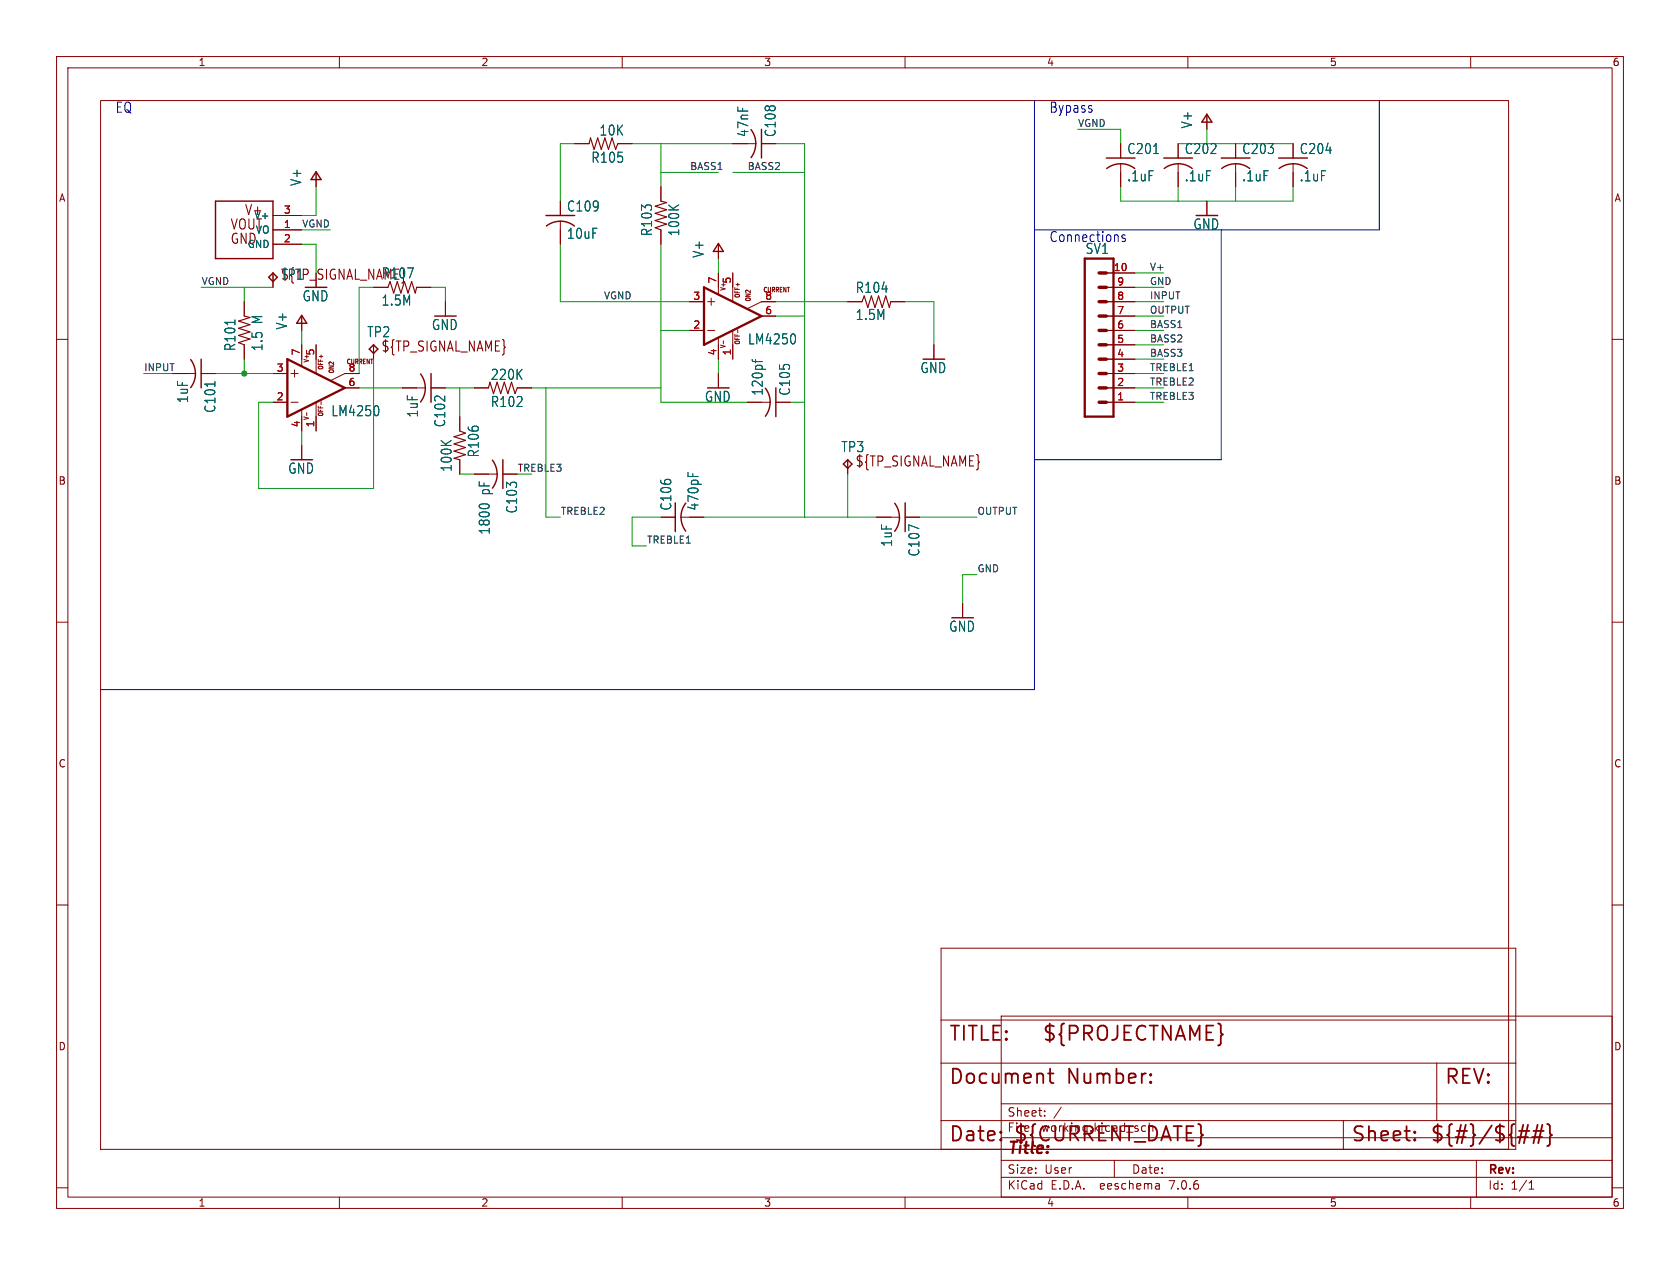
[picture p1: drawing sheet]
<svg xmlns="http://www.w3.org/2000/svg" width="297mm" height="224mm" viewBox="0 0 297 224" stroke-linecap="round" stroke-linejoin="round" font-family="sans-serif">
<g fill="none" stroke="#840000" stroke-width=".18">
<path d="M10 10h277v203.6h-277zM12 12h273v199.6h-273zM17.8 17.8h248.9v185.4h-248.9zM60 10v2M110 10v2M160 10v2M210 10v2M260 10v2M48.3 38.1h5M55.9 30.5v2.5M99.1 35.6v2.5M99.1 39.1v4.1"/>
<path d="M101.6 25.4h2.5M109.2 25.4h2.6M116.8 33v2.6M129.5 25.4h4.1M134.6 25.4h2.6M198.1 25.4v2.5M198.1 29v4M208.3 25.4v2.5M208.3 29v4M213.4 20.3v2.6M213.4 35.6v2.5M218.4 25.4v2.5"/>
<path d="M218.4 29v4M228.6 25.4v2.5M228.6 29v4M10 60h2M43.2 53.3v2.6M48.3 40.6h5M48.3 43.2h5M48.3 48.3v2.5M53.3 55.9v2.5M73.7 50.8h2.5M78.7 53.3v2.6M116.8 40.6v2.6"/>
<path d="M121.9 53.3h2.6M121.9 58.4h2.6M125.1 53.3h1.3M125.1 58.4h1.3M125.7 52.7v1.3M127 43.2v2.5M127 48.3v3.7M127 59.8v3.7M129.5 48.3v5M129.5 58.5v5M130.4 58.3v.5M134.6 55.9h2.6"/>
<path d="M137.2 53.3h-2.6l-2.4 1.3M149.9 53.3h2.5M157.5 53.3h2.5M195.6 53.3h5.1M195.6 58.4h5.1M195.6 55.9h5.1M195.6 50.8h5.1M195.6 48.3h5.1M285 60h2M30.5 66h4M35.6 66h2.5M43.2 61v2.5"/>
<path d="M48.3 71.1h2.5M48.3 66h2.5M51.4 71.1h1.3M51.4 66h1.3M52.1 65.4v1.3M53.3 61v3.7M53.3 72.5v3.7M53.3 78.7v2.6M54.2 73v.5M55.9 61v5M55.9 71.2v5M56.8 71v.5"/>
<path d="M61 68.6h2.5M63.5 66h-2.5l-2.5 1.3M66 61v2.5M71.1 68.6h4.1M76.2 68.6h2.5M81.3 73.7v2.5M83.8 68.6h2.6M91.4 68.6h2.6M127 66v2.6M127.9 60.3v.5M132.1 71.1h4M137.2 71.1h2.5"/>
<path d="M165.1 61v2.5M195.6 71.1h5.1M195.6 66h5.1M195.6 68.6h5.1M195.6 63.5h5.1M195.6 61h5.1M81.3 81.3v2.5M83.8 83.8h4.1M88.9 83.8h2.5M116.8 91.4h2.6M120.4 91.4h4.1M149.9 81.3v2.5"/>
<path d="M154.9 91.4h4.1M160 91.4h2.6M10 110h2M170.2 106.7v2.5M285 110h2M10 160h2M285 160h2M166.4 167.6h101.6v35.6h-101.6zM177 179.6h108v32h-108zM166.4 198.1h101.6M166.4 180.3h101.6M166.4 188h101.6"/>
<path d="M177 195.1h108M184.7 197.2v.1M184.7 196.4v.1M187.6 195.8l-1.3 1.9M237.5 198.1v5.1M254 188v10.1M10 210h2M60 211.6v2M110 211.6v2M160 211.6v2M177 208.1h108M177 205.1h108"/>
<path d="M177 201.1h108M197 205.1v3M204.9 209.3l.1 .9M205 210.2h-.2M205 209.6l-.2 .1M210 211.6v2M260 211.6v2M261 205.1v6.5M270.3 210.2h.9M270.3 209.2l.4-.5v1.5M285 210h2"/>
</g>
<g fill="none" stroke="#840000" stroke-width=".25">
<path d="M38.1 35.6h10.2v10.1h-10.2zM55.9 30.4l.9 1.4h-1.8zM96.5 38.1h5.1M96.6 40a4.1 4.1 0 0 1 4.9 0M132.8 22.9a4.1 4.1 0 0 1 0 5M134.6 22.9v5M195.6 27.9h5.1M195.7 29.8a4.1 4.1 0 0 1 4.9 0M205.7 27.9h5.1M205.8 29.8a4.1 4.1 0 0 1 5 0M213.4 20.2l.8 1.4h-1.7zM215.9 27.9h5.1"/>
<path d="M216 29.8a4.1 4.1 0 0 1 4.9 0M226.1 27.9h5M226.1 29.8a4.1 4.1 0 0 1 5 0M47.5 49l.8-.7 .7 .7-.7 .8zM53.3 55.8l.9 1.4h-1.7zM127 43.1l.9 1.4h-1.8zM33.7 63.6a4.1 4.1 0 0 1 0 4.9M35.6 63.5v5.1M65.3 61.7l.7-.7 .8 .7-.8 .8zM74.3 66.1a4.1 4.1 0 0 1 0 5M76.2 66v5.1M135.3 68.6a4.1 4.1 0 0 1 .9 2.5"/>
<path d="M136.1 71.1a4.1 4.1 0 0 1-.8 2.5M137.2 68.6v5.1M87 81.4a4.1 4.1 0 0 1 .9 2.4M87.9 83.8a4.1 4.1 0 0 1-.9 2.5M88.9 81.3v5.1M119.4 88.9v5.1M121.2 89a4.1 4.1 0 0 0 0 4.9M149.1 82l.8-.7 .7 .7-.7 .8zM158.2 89a4.1 4.1 0 0 1 0 4.9M160 88.9v5.1"/>
</g>
<path d="M203.9 27.1h.9M41.5 56.6v.8M140.5 59.2l.1 .5-.1 .9M38 67.5v.8M66.8 71.9l.2 .5-.2 .9M133 63.6l.1 .3h.1h1.6M133.6 63.6v.5M84.9 89.2l.5-.1 .9 .1M121.6 83.5v.7" fill="none" stroke="#006464" stroke-width=".18"/>
<path d="M124.5 50.8l10.1 5.1-10.1 5.1zM191.8 45.7h5v28h-5zM50.8 63.5l10.2 5.1-10.2 5.1z" fill="none" stroke="#840000" stroke-width=".41"/>
<path d="M104.1 25.4l.3-1 .6 2 .7-2 .6 2 .6-2 .7 2 .6-2 .6 2 .4-1M116.8 35.6l1.1 .2-2.1 .6 2.1 .7-2.1 .6 2.1 .7-2.1 .6 2.1 .6-2.1 .7 1 .3M43.2 55.9l1 .2-2 .7 2 .6-2 .6 2 .7-2 .6 2 .6-2 .7 1 .4M69 49.8l.6 2 .6-2 .7 2 .6-2 .6 2 .7-2 .6 2 .3-1M152.4 53.3l.4-1 .6 2.1 .7-2.1 .6 2.1 .6-2.1 .7 2.1 .6-2.1 .6 2.1 .3-1.1M81.3 76.2l1 .4-2 .6 2 .7-2 .6 2 .6-2 .7 2 .6-2 .6 1 .3M86.4 68.6l.2-1 .6 2 .7-2 .6 2 .7-2 .6 2 .6-2 .7 2 .3-1" fill="none" stroke="#840000" stroke-width=".2"/>
<g fill="none" stroke="#840000" stroke-width=".32">
<path d="M185.3 189.8h.9M185.6 188.9v2.2l.2 .3 .4 .1M203.4 191.2l.1 .2-.1 .1M203.4 191.2l-.1 .2 .1 .1M203.4 189.9v.2M203.4 191.2v.3M203.4 189.9l.1 .1-.1 .1M203.4 189.9l-.1 .1 .1 .1M268.6 199.9h1.8M270.1 198.9l-.7 3.2M271.1 199.9h1.8M271.8 198.9l-.7 3.2"/>
<path d="M272.7 198.9l-.8 3.2M273.5 198.7l.4 .2 .1 .2v1.2l.4 .4-.4 .3v1.2l-.1 .3-.4 .1M176.9 201.4l.2 .1-.2 .1M176.9 200.1l.2 .1-.2 .1M250.1 201.4l.1 .1-.1 .1M250.1 201.4l-.1 .1 .1 .1M250.1 200.1v.2M250.1 201.4v.2M250.1 200.1l.1 .1-.1 .1M250.1 200.1l-.1 .1 .1 .1M268.3 201h1.8M270.9 201h1.8"/>
</g>
<path d="M194.3 58.4h1.3M194.3 55.9h1.3M194.3 53.3h1.3M194.3 50.8h1.3M194.3 48.3h1.3M194.3 71.1h1.3M194.3 68.6h1.3M194.3 66h1.3M194.3 63.5h1.3M194.3 61h1.3" fill="none" stroke="#840000" stroke-width=".61"/>
<path d="M182.9 17.8v104.1h-165.1M243.8 17.8v22.8h-60.9M198.9 41.6l-.4-.1a.31 .31 0 0 0-.2 .3 .31 .31 0 0 0 .2 .3h.3a.31 .31 0 0 1 .2 .3 .31 .31 0 0 1-.2 .3l-.5-.1M215.9 40.6v40.7h-33" fill="none" stroke="#0000c2" stroke-width=".18"/>
<g fill="none" stroke="#009600" stroke-width=".18">
<path d="M55.9 33v5.1h-2.6M101.6 25.4h-2.5v10.2M111.8 25.4h17.7M116.8 25.4v7.6M116.8 30.5h10.2M129.5 30.5h12.7M137.2 25.4h5v66M190.5 22.9h7.6v2.5M198.1 33v2.6h30.5v-2.6M208.3 25.4h20.3M208.3 33v2.6M213.4 22.9v2.5"/>
<path d="M218.4 33v2.6M35.6 50.8h12.7M43.2 50.8v2.5M53.3 43.2h2.6v5.1M53.3 40.6h5.1M53.3 58.4v2.6M63.5 50.8v15.2M76.2 50.8h2.5v2.5M99.1 43.2v10.1h22.8M116.8 43.2v27.9h15.3M116.8 58.4h5.1M127 45.7v2.6"/>
<path d="M137.2 55.9h5M137.2 53.3h12.7M160 53.3h5.1v7.7M200.7 55.9h5M200.7 50.8h5M200.7 53.3h5M200.7 58.4h5M200.7 48.3h5M25.4 66h5.1M38.1 66h10.2M43.2 63.5v2.5M53.3 76.2v2.5"/>
<path d="M63.5 68.6h7.6M66 63.5v22.9h-20.3v-15.3h2.6M78.7 68.6h5.1M81.3 68.6v5.1M94 68.6h22.8M96.5 68.6v22.8h2.6M127 63.5v2.5M139.7 71.1h2.5M200.7 66h5M200.7 61h5M200.7 71.1h5M200.7 68.6h5"/>
<path d="M200.7 63.5h5M81.3 83.8h2.5M116.8 91.4h-5v5.1h2.5M124.5 91.4h30.4M149.9 83.8v7.6M162.6 91.4h10.1M172.7 101.6h-2.5v5.1"/>
</g>
<circle cx="43.2" cy="66" r=".46" fill="#009600" stroke="#009600" stroke-width=".18"/>
<g font-size="3.5" fill="#840000">
<text x="167.6" y="184.4">TITLE:</text>
<text x="184.1" y="184.4">${PROJECTNAME}</text>
<text x="167.6" y="192.1">Document</text>
<text x="188.6" y="192.1">Number:</text>
<text x="255.3" y="192.1">REV:</text>
<text x="167.6" y="202.2">Date:</text>
<text x="179.1" y="202.2">${CURRENT_DATE}</text>
<text x="238.8" y="202.2">Sheet:</text>
<text x="252.7" y="202.2">${#}/${##}</text>
</g>
<text font-size="2.8" fill="#840000" x="178" y="204.5">Title:</text>
<g font-size="2.5" fill="#0000c2">
<text x="20.3" y="20.1">EQ</text>
<text x="185.4" y="20.1">Bypass</text>
<text x="185.4" y="42.9">Connections</text>
</g>
<g font-size="2.5" fill="#006464">
<text x="211" y="22.8" transform="rotate(-90 211 22.8)">V+</text>
<text x="104.5" y="29">R105</text>
<text x="105.9" y="24.2">10K</text>
<text x="132.5" y="24.3" transform="rotate(-90 132.5 24.3)">47nF</text>
<text x="137.3" y="24.3" transform="rotate(-90 137.3 24.3)">C108</text>
<text x="199.2" y="27.4">C201</text>
<text x="209.4" y="27.4">C202</text>
<text x="219.5" y="27.4">C203</text>
<text x="229.7" y="27.4">C204</text>
<text x="53.5" y="33" transform="rotate(-90 53.5 33)">V+</text>
<text x="199.2" y="32.3">.1uF</text>
<text x="209.4" y="32.3">.1uF</text>
<text x="219.5" y="32.3">.1uF</text>
<text x="229.7" y="32.3">.1uF</text>
<text x="100.1" y="37.6">C109</text>
<text x="115.5" y="41.9" transform="rotate(-90 115.5 41.9)">R103</text>
<text x="120.3" y="41.9" transform="rotate(-90 120.3 41.9)">100K</text>
<text x="210.9" y="40.8">GND</text>
<text x="100.1" y="42.4">10uF</text>
<text x="124.6" y="45.7" transform="rotate(-90 124.6 45.7)">V+</text>
<text x="191.8" y="45.1">SV1</text>
<text x="49.6" y="49.7">TP1</text>
<text x="53.4" y="53.5">GND</text>
<text x="67.4" y="49.4">R107</text>
<text x="151.2" y="52">R104</text>
<text x="46.6" y="57.3" transform="rotate(-90 46.6 57.3)">M</text>
<text x="50.9" y="58.4" transform="rotate(-90 50.9 58.4)">V+</text>
<text x="64.8" y="59.8">TP2</text>
<text x="67.4" y="54.2">1.5M</text>
<text x="76.3" y="58.6">GND</text>
<text x="151.2" y="56.8">1.5M</text>
<text x="41.8" y="62.2" transform="rotate(-90 41.8 62.2)">R101</text>
<text x="46.6" y="62.2" transform="rotate(-90 46.6 62.2)">1.5</text>
<text x="132.1" y="61.1">LM4250</text>
<text x="33.5" y="71.4" transform="rotate(-90 33.5 71.4)">1uF</text>
<text x="86.7" y="67.4">220K</text>
<text x="124.5" y="71.3">GND</text>
<text x="135.1" y="70" transform="rotate(-90 135.1 70)">120pf</text>
<text x="139.9" y="70" transform="rotate(-90 139.9 70)">C105</text>
<text x="162.6" y="66.2">GND</text>
<text x="38.3" y="73.1" transform="rotate(-90 38.3 73.1)">C101</text>
<text x="58.5" y="73.8">LM4250</text>
<text x="74.1" y="73.9" transform="rotate(-90 74.1 73.9)">1uF</text>
<text x="78.9" y="75.6" transform="rotate(-90 78.9 75.6)">C102</text>
<text x="86.7" y="72.2">R102</text>
<text x="50.9" y="84">GND</text>
<text x="80.1" y="83.5" transform="rotate(-90 80.1 83.5)">100K</text>
<text x="84.9" y="81" transform="rotate(-90 84.9 81)">R106</text>
<text x="148.6" y="80.2">TP3</text>
<text x="86.8" y="87.6" transform="rotate(-90 86.8 87.6)">pF</text>
<text x="86.8" y="94.6" transform="rotate(-90 86.8 94.6)">1800</text>
<text x="91.6" y="90.9" transform="rotate(-90 91.6 90.9)">C103</text>
<text x="118.9" y="90.4" transform="rotate(-90 118.9 90.4)">C106</text>
<text x="123.7" y="90.4" transform="rotate(-90 123.7 90.4)">470pF</text>
<text x="157.9" y="96.8" transform="rotate(-90 157.9 96.8)">1uF</text>
<text x="162.7" y="98.5" transform="rotate(-90 162.7 98.5)">C107</text>
<text x="167.7" y="111.9">GND</text>
</g>
<g font-size="2.5" fill="#840000">
<text x="40.6" y="40.8">VOUT</text>
<text x="43.2" y="38.3">V+</text>
<text x="40.6" y="43.4">GND</text>
<text x="49.5" y="49.7">${TP_SIGNAL_NAME}</text>
<text x="67.3" y="62.4">${TP_SIGNAL_NAME}</text>
<text x="151.1" y="82.7">${TP_SIGNAL_NAME}</text>
</g>
<g font-size="2.1" fill="#840000">
<text x="178" y="197.6">Sheet:</text>
<text x="178" y="200.3">File:</text>
<text x="184.1" y="200.3">working.kicad_sch</text>
<text x="178" y="207.7">Size:</text>
<text x="184.7" y="207.7">User</text>
<text x="200" y="207.7">Date:</text>
<text x="263" y="207.9">Rev:</text>
<text x="178" y="210.5">KiCad</text>
<text x="185.7" y="210.5">E.D.A.</text>
<text x="194.6" y="210.5">eeschema</text>
<text x="207" y="210.5">7.0.6</text>
<text x="263" y="210.5">Id:</text>
<text x="267.1" y="210.5">1/1</text>
</g>
<g font-size="1.8" fill="#840000">
<text x="35" y="11.9">1</text>
<text x="85" y="11.9">2</text>
<text x="135" y="11.9">3</text>
<text x="185" y="11.9">4</text>
<text x="235" y="11.9">5</text>
<text x="285" y="11.9">6</text>
<text x="10.3" y="35.9">A</text>
<text x="285.3" y="35.9">A</text>
<text x="10.3" y="85.9">B</text>
<text x="285.3" y="85.9">B</text>
<text x="10.3" y="135.9">C</text>
<text x="285.3" y="135.9">C</text>
<text x="10.3" y="185.9">D</text>
<text x="285.3" y="185.9">D</text>
<text x="35" y="213.5">1</text>
<text x="85" y="213.5">2</text>
<text x="135" y="213.5">3</text>
<text x="185" y="213.5">4</text>
<text x="235" y="213.5">5</text>
<text x="285" y="213.5">6</text>
</g>
<g font-size="1.8" fill="#006464">
<text x="44.9" y="39">V+</text>
<text x="45.1" y="41.5">VO</text>
<text x="43.7" y="44">GND</text>
</g>
<g font-size="1.8" fill="#a90000">
<text x="50.1" y="40.4">1</text>
<text x="50.1" y="37.8">3</text>
<text x="50.1" y="42.9">2</text>
<text x="122.5" y="53.1">3</text>
<text x="126.7" y="50.2" transform="rotate(-90 126.7 50.2)">7</text>
<text x="129.3" y="50.2" transform="rotate(-90 129.3 50.2)">5</text>
<text x="135.2" y="53.1">8</text>
<text x="196.8" y="48">10</text>
<text x="197.4" y="53.1">8</text>
<text x="197.4" y="50.5">9</text>
<text x="122.5" y="58.2">2</text>
<text x="135.2" y="55.6">6</text>
<text x="197.4" y="58.2">6</text>
<text x="197.4" y="55.6">7</text>
<text x="48.8" y="65.8">3</text>
<text x="53.1" y="62.9" transform="rotate(-90 53.1 62.9)">7</text>
<text x="55.6" y="62.9" transform="rotate(-90 55.6 62.9)">5</text>
<text x="61.5" y="65.8">8</text>
<text x="126.7" y="62.9" transform="rotate(-90 126.7 62.9)">4</text>
<text x="129.3" y="62.9" transform="rotate(-90 129.3 62.9)">1</text>
<text x="197.4" y="65.8">3</text>
<text x="197.4" y="63.2">4</text>
<text x="197.4" y="60.7">5</text>
<text x="48.8" y="70.9">2</text>
<text x="61.5" y="68.3">6</text>
<text x="197.4" y="70.9">1</text>
<text x="197.4" y="68.3">2</text>
<text x="53.1" y="75.6" transform="rotate(-90 53.1 75.6)">4</text>
<text x="55.6" y="75.6" transform="rotate(-90 55.6 75.6)">1</text>
</g>
<g font-size="1.7" fill="#0f0f0f">
<text x="190.5" y="22.5">VGND</text>
<text x="121.9" y="30.1">BASS1</text>
<text x="132.1" y="30.1">BASS2</text>
<text x="53.3" y="40.3">VGND</text>
<text x="203.2" y="47.9">V+</text>
<text x="35.6" y="50.5">VGND</text>
<text x="106.7" y="53">VGND</text>
<text x="203.2" y="50.5">GND</text>
<text x="203.2" y="53">INPUT</text>
<text x="203.2" y="58.1">BASS1</text>
<text x="203.2" y="55.5">OUTPUT</text>
<text x="25.4" y="65.7">INPUT</text>
<text x="203.2" y="60.6">BASS2</text>
<text x="203.2" y="65.7">TREBLE1</text>
<text x="203.2" y="63.2">BASS3</text>
<text x="203.2" y="68.2">TREBLE2</text>
<text x="203.2" y="70.8">TREBLE3</text>
<text x="99.1" y="91.1">TREBLE2</text>
<text x="172.7" y="91.1">OUTPUT</text>
<text x="114.3" y="96.2">TREBLE1</text>
<text x="172.7" y="101.3">GND</text>
</g>
<text font-size="1.7" fill="#009600" x="91.4" y="83.5">TREBLE3</text>
<g font-size="1.1" fill="#840000">
<text x="128.5" y="51.5" transform="rotate(-90 128.5 51.5)">V+</text>
<text x="131" y="52.8" transform="rotate(-90 131 52.8)">OFF+</text>
<text x="132.9" y="53.4" transform="rotate(-90 132.9 53.4)">ON2</text>
<text x="134.8" y="51.9">CURRENT</text>
<text x="54.8" y="64.2" transform="rotate(-90 54.8 64.2)">V+</text>
<text x="57.3" y="65.5" transform="rotate(-90 57.3 65.5)">OFF+</text>
<text x="61.1" y="64.6">CURRENT</text>
<text x="128.5" y="61.7" transform="rotate(-90 128.5 61.7)">V-</text>
<text x="131" y="61.1" transform="rotate(-90 131 61.1)">OFF-</text>
<text x="59.2" y="66.1" transform="rotate(-90 59.2 66.1)">ON2</text>
<text x="54.8" y="74.4" transform="rotate(-90 54.8 74.4)">V-</text>
<text x="57.3" y="73.8" transform="rotate(-90 57.3 73.8)">OFF-</text>
</g>
</svg>
